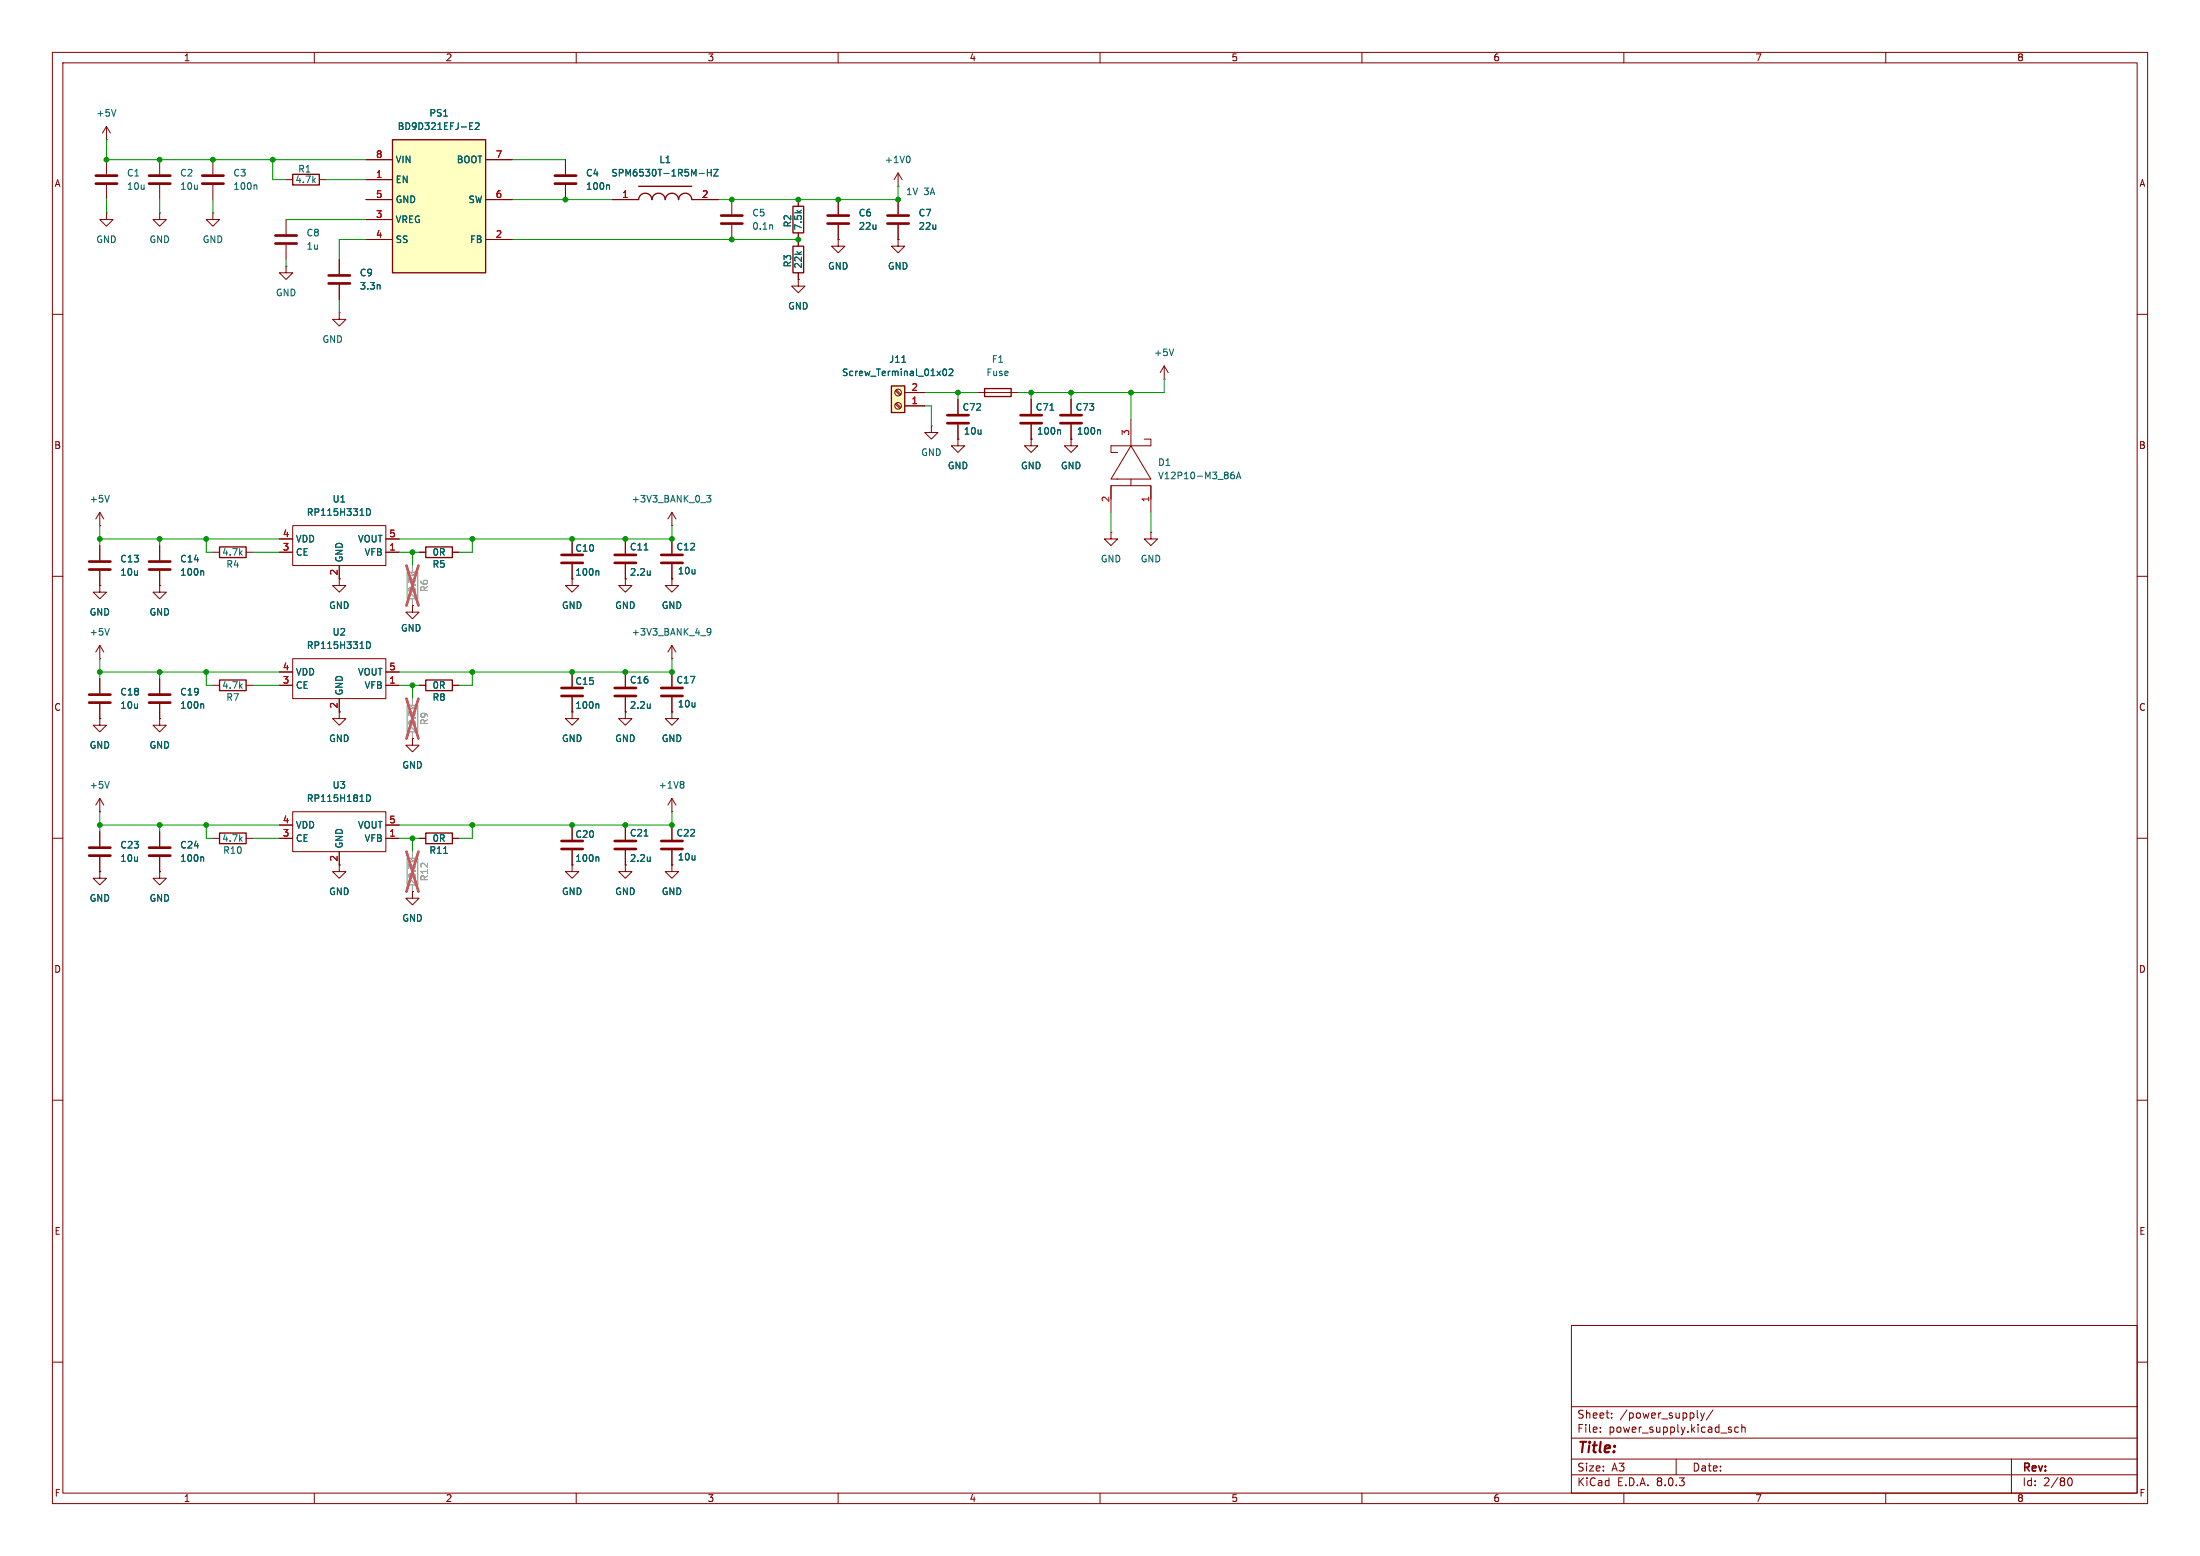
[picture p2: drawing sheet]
<svg xmlns="http://www.w3.org/2000/svg" width="420mm" height="297mm" viewBox="0 0 420 297" stroke-linecap="round" stroke-linejoin="round" font-family="sans-serif">
<g fill="none" stroke="#840000" stroke-width=".19">
<path d="M10 10h400v277h-400zM12 12h396v273h-396zM60 10v2M110 10v2M160 10v2M210 10v2M260 10v2M310 10v2M360 10v2M107.9 30.5v2.8M107.9 35.3v2.8M116.8 38.1h5.1"/>
<path d="M132.1 38.1h5.1M139.7 38.1v2.8M152.4 38.1v1.3M160 38.1v2.8M171.4 35.6h.1M171.4 33l-.7 1.3M171.4 33v2.6M171.4 38.1v2.8M171.4 33l.8 1.3M10 60h2M139.7 42.9v2.8M152.4 53.3v1.3h1.3l-1.3 1.3-1.3-1.3h1.3"/>
<path d="M152.4 53.3h.1M152.4 44.5v2.5M152.4 52.1v1.2M160 45.7v1.3h1.3l-1.3 1.3-1.3-1.3h1.3M160 45.7h.1M160 42.9v2.8M171.4 45.7v1.3h1.3l-1.3 1.3-1.2-1.3h1.2M171.4 45.7h.1M171.4 42.9v2.8M408 60h2M128.3 97.8v2.5M128.3 97.8l-.8 1.3"/>
<path d="M128.3 97.8l.7 1.3M10 110h2M19 111.8v1.2h1.3l-1.3 1.3-1.2-1.3h1.2M19 111.8h.1M19 104.1v2.8M19 109v2.8M30.5 111.8v1.2h1.2l-1.2 1.3-1.3-1.3h1.3M30.5 111.8h.1M30.5 104.1v2.8M30.5 109v2.8M40.6 105.4h1.3M47 105.4h1.3"/>
<path d="M53.3 105.4h2.6M53.3 102.9h2.6M55.9 100.3h17.8v7.7h-17.8zM64.8 108v3.8h1.2l-1.2 1.2-1.3-1.2h1.3M73.7 105.4h2.5M73.7 102.9h2.5M78.7 115.6v1.2h1.3l-1.3 1.3-1.2-1.3h1.2M78.7 115.6h.1M80 105.4h1.3M86.4 105.4h1.2M109.2 110.5v1.3h1.3l-1.3 1.2-1.3-1.2h1.3M109.2 110.5h.1"/>
<path d="M109.2 102.9v2.8M109.2 107.7v2.8M119.4 110.5v1.3h1.2l-1.2 1.2-1.3-1.2h1.3M119.4 110.5h.1M119.4 102.9v2.8M119.4 107.7v2.8M128.3 110.5v1.3h1.2l-1.2 1.2-1.3-1.2h1.3M128.3 110.5h.1M128.3 100.3h.1M128.3 102.9v2.8M128.3 107.7v2.8M408 110h2"/>
<path d="M19 125.7h.1M19 137.2v1.2h1.3l-1.3 1.3-1.2-1.3h1.2M19 137.2h.1M19 123.2l-.7 1.3M19 123.2v2.5M19 129.5v2.8M19 134.4v2.8M19 123.2l.8 1.3M30.5 137.2v1.2h1.2l-1.2 1.3-1.3-1.3h1.3M30.5 137.2h.1M30.5 129.5v2.8M30.5 134.4v2.8"/>
<path d="M40.6 130.8h1.3M47 130.8h1.3M53.3 130.8h2.6M53.3 128.3h2.6M55.9 125.7h17.8v7.7h-17.8zM64.8 133.4v3.8h1.2l-1.2 1.2-1.3-1.2h1.3M73.7 130.8h2.5M73.7 128.3h2.5M80 130.8h1.3M86.4 130.8h1.2M109.2 135.9v1.3h1.3l-1.3 1.2-1.3-1.2h1.3M109.2 135.9h.1"/>
<path d="M109.2 128.3v2.8M109.2 133.1v2.8M119.4 135.9v1.3h1.2l-1.2 1.2-1.3-1.2h1.3M119.4 135.9h.1M119.4 128.3v2.8M119.4 133.1v2.8M128.3 125.7h.1M128.3 135.9v1.3h1.2l-1.2 1.2-1.3-1.2h1.3M128.3 135.9h.1M128.3 123.2v2.5M128.3 128.3v2.8M128.3 133.1v2.8"/>
<path d="M128.3 123.2l-.8 1.3M128.3 123.2l.7 1.3M10 160h2M19 154.9h.1M19 152.4v2.5M19 158.8v2.7M19 152.4l-.7 1.3M19 152.4l.8 1.3M30.5 158.8v2.7M53.3 157.5h2.6M55.9 154.9h17.8v7.7h-17.8zM73.7 157.5h2.5"/>
<path d="M78.7 141v1.2h1.3l-1.3 1.3-1.2-1.3h1.2M78.7 141h.1M109.2 157.5v2.8M119.4 157.5v2.8M128.3 154.9h.1M128.3 152.4v2.5M128.3 157.5v2.8M128.3 152.4l-.8 1.3M128.3 152.4l.7 1.3M408 160h2M19 166.4v1.2h1.3l-1.3 1.3-1.2-1.3h1.2M19 166.4h.1"/>
<path d="M19 163.6v2.8M30.5 166.4v1.2h1.2l-1.2 1.3-1.3-1.3h1.3M30.5 166.4h.1M30.5 163.6v2.8M40.6 160h1.3M47 160h1.3M53.3 160h2.6M64.8 162.6v3.8h1.2l-1.2 1.2-1.3-1.2h1.3M73.7 160h2.5M78.7 170.2v1.3h1.3l-1.3 1.2-1.2-1.2h1.2M78.7 170.2h.1M80 160h1.3"/>
<path d="M86.4 160h1.2M109.2 165.1v1.3h1.3l-1.3 1.2-1.3-1.2h1.3M109.2 165.1h.1M109.2 162.3v2.8M119.4 165.1v1.3h1.2l-1.2 1.2-1.3-1.2h1.3M119.4 165.1h.1M119.4 162.3v2.8M128.3 165.1v1.3h1.2l-1.2 1.2-1.3-1.2h1.3M128.3 165.1h.1M128.3 162.3v2.8M10 210h2M408 210h2"/>
<path d="M10 260h2M300 253h108v32h-108zM408 260h2M300 278.5h108M300 274.5h108M300 268.5h108M305.5 273.2v.2M305.5 272.5v.1M307.7 270.5v.2M307.7 269.8v.1M320 278.5v3M324 270.5l.2 .2"/>
<path d="M324.7 269.7l.3 1M325 270.7l-.3 .5M325.4 269.7l-.4 1M327 269.1l-1.3 1.9M330.4 272.9l.2 .2-.2 .3M330.4 272.4l.1 .1M331.9 272.5l-.5-.1-.2 .3 .1 .6h.6M332.5 272.5l.2-.1 .4 .1 .1 .9M332.5 271.9v1.5M384 278.5v6.5M60 285v2M110 285v2"/>
<path d="M160 285v2M210 285v2M260 285v2M300 281.5h108M310 285v2M360 285v2M394.7 282.7l.2-.5 .2-.1a.8 .8 0 0 1 .5 .7 .8 .8 0 0 1-.5 .8l-.2-.2-.2-.4"/>
</g>
<g fill="none" stroke="#840000" stroke-width=".51">
<path d="M105.9 35.1h4.1M105.9 33.5h4.1M137.7 42.7h4M137.7 41.1h4M158 42.7h4.1M158 41.1h4.1M169.4 42.7h4.1M169.4 41.1h4.1M17 108.7h4.1M17 107.2h4.1M28.4 108.7h4.1M28.4 107.2h4.1"/>
<path d="M107.2 107.4h4.1M107.2 105.9h4.1M117.3 107.4h4.1M117.3 105.9h4.1M126.2 107.4h4.1M126.2 105.9h4.1M17 134.1h4.1M17 132.6h4.1M28.4 134.1h4.1M28.4 132.6h4.1M107.2 132.8h4.1M107.2 131.3h4.1"/>
<path d="M117.3 132.8h4.1M117.3 131.3h4.1M126.2 132.8h4.1M126.2 131.3h4.1M17 163.3h4.1M17 161.8h4.1M28.4 163.3h4.1M28.4 161.8h4.1M107.2 162.1h4.1M107.2 160.5h4.1M117.3 162.1h4.1M117.3 160.5h4.1"/>
<path d="M126.2 162.1h4.1M126.2 160.5h4.1"/>
</g>
<g fill="none" stroke="#006464" stroke-width=".19">
<path d="M116.2 35.3l.1 .2v.6M133.5 33.1h.9M135 32.3v1.3M135 32.9h.8M135.8 32.3v1.3M136.3 32.3h.8l-.8 1.3h.8M173.4 29.8a.79 .79 0 0 1 0 1.3M147.4 43l.1 .8M70 97.1a.64 .64 0 0 1 .7 .6 .64 .64 0 0 1-.7 .7zM134.9 94.6h.8l-.4 .4 .3 .2v.5l-.1 .1-.6-.1M20.9 120l-.5 1.2M38.7 109l.2 .1v.7"/>
<path d="M114.1 109l.2 .1v.7M123 105h.7M124.1 109v.8M124.1 109.7h.1M38.7 134.4l.2 .1v.7M70 122.5a.64 .64 0 0 1 .7 .6 .64 .64 0 0 1-.7 .7zM114.1 134.4l.2 .1v.7M124.1 134.4v.8M124.1 135.1h.1M135.7 120.5l-.2 .2h-.4l-.1-.2v-.3l.2-.2h.3l.2 .2a.84 .84 0 0 1-.4 1h-.2M20.9 149.2l-.5 1.2M70 151.7a.64 .64 0 0 1 .7 .6 .64 .64 0 0 1-.7 .7z"/>
<path d="M123 159.6h.7M130.3 149.2l.3 .2-.3 .3 .3 .3v.2l-.3 .2M38.7 163.6l.2 .1v.7M84.7 162.9h.7M114.1 163.6l.2 .1v.7M124.1 163.6v.8M124.1 164.3h.1"/>
</g>
<path d="M121.9 38.1a1.27 1.27 0 0 1 1.3-1.2 1.27 1.27 0 0 1 1.3 1.2 1.27 1.27 0 0 1 1.2-1.2 1.27 1.27 0 0 1 1.3 1.2 1.27 1.27 0 0 1 1.3-1.2 1.27 1.27 0 0 1 1.2 1.2 1.27 1.27 0 0 1 1.3-1.2 1.27 1.27 0 0 1 1.3 1.2M121.9 35.6h10.2M151.4 39.4h2v5.1h-2zM151.4 47h2v5.1h-2zM41.9 104.4h5.1v2h-5.1zM81.3 104.4h5.1v2h-5.1zM41.9 129.8h5.1v2h-5.1zM81.3 129.8h5.1v2h-5.1zM41.9 159h5.1v2h-5.1zM81.3 159h5.1v2h-5.1z" fill="none" stroke="#840000" stroke-width=".25"/>
<path d="M77.7 109.2h2.1v5.1h-2.1zM77.7 163.8h2.1v5.1h-2.1z" fill="none" stroke="#a1a1a1" stroke-width=".25"/>
<path d="M78.7 108v1.2M78.7 114.3v1.3M78.7 162.6v1.2M78.7 168.9v1.3" fill="none" stroke="#a1a1a1" stroke-width=".19"/>
<path d="M78.5 109.4l.5 .5M79.3 109.4l-.5 .3M78.5 164l.5 .5M79.3 164l-.5 .3" fill="none" stroke="#989898" stroke-width=".19"/>
<path d="M77.6 108l2.3 7.6M79.9 108l-2.3 7.6M77.6 162.6l2.3 7.6M79.9 162.6l-2.3 7.6" fill="none" stroke="#e75356" stroke-width=".46"/>
<path d="M170.2 73.7h2.5v5h-2.5z" fill="#ffffc2"/>
<path d="M55.9 33.3h5.1v2h-5.1zM170.2 73.7h2.5v5h-2.5z" fill="none" stroke="#840000" stroke-width=".25"/>
<g fill="none" stroke="#840000" stroke-width=".19">
<path d="M20.3 26.7h.1M20.3 24.1l-.7 1.3M20.3 24.1v2.6M20.3 24.1l.8 1.3M30.5 30.5v2.8M30.5 35.3v2.8M54.6 34.3h1.3M61 34.3h1.2M20.3 40.6v1.3h1.3l-1.3 1.3-1.3-1.3h1.3M20.3 40.6h.1M30.5 40.6v1.3h1.2l-1.2 1.3-1.3-1.3h1.3M30.5 40.6h.1"/>
<path d="M40.6 40.6v1.3h1.3l-1.3 1.3-1.2-1.3h1.2M40.6 40.6h.1M54.6 50.8v1.3h1.3l-1.3 1.2-1.3-1.2h1.3M54.6 50.8h.1M54.6 41.9v2.8M54.6 46.7v2.8M64.8 59.7v1.3h1.2l-1.2 1.2-1.3-1.2h1.3M64.8 59.7h.1M64.8 49.5v2.8M64.8 54.4v2.8M170.9 74.6l.9 .8M170.9 77.1l.9 .9"/>
<path d="M171.1 74.4l.9 .9M171.1 77l.9 .8M172.7 77.5h3.8M172.7 74.9h3.8M182.9 76.2v2.8M196.8 76.2v2.8M204.5 76.2v2.8M222.2 72.4h.1M222.2 69.9l-.7 1.2M222.2 69.9v2.5M222.2 69.9l.8 1.2M177.8 81.3v1.3h1.3l-1.3 1.2-1.3-1.2h1.3"/>
<path d="M177.8 81.3h.1M182.9 83.8v1.3h1.2l-1.2 1.3-1.3-1.3h1.3M182.9 83.8h.1M182.9 81v2.8M196.8 83.8v1.3h1.3l-1.3 1.3-1.2-1.3h1.2M196.8 83.8h.1M196.8 81v2.8M204.5 83.8v1.3h1.2l-1.2 1.3-1.3-1.3h1.3M204.5 83.8h.1M204.5 81v2.8"/>
<circle cx="171.4" cy="74.9" r=".63"/>
<circle cx="171.4" cy="77.5" r=".63"/>
</g>
<path d="M22.1 20.9l-.4 1.3M72.5 54.4l.1 .8M172.2 69.2h.7M180.2 70.5l.1-.1a.68 .68 0 0 1 .4 .7 .68 .68 0 0 1-.4 .6 .84 .84 0 0 1-.1-1.2zM181.2 70.6l.5-.2 .2 .4-.8 .9h.8M200.4 78.3h.8M224.1 66.6l-.5 1.3M202.3 82l.2 .2v.7M209.9 82l.2 .2v.7" fill="none" stroke="#006464" stroke-width=".19"/>
<path d="M28.4 35.1h4.1M28.4 33.5h4.1M52.6 46.5h4M52.6 45h4M62.7 54.1h4.1M62.7 52.6h4.1M180.8 79.2h4.1M194.8 79.2h4.1M202.4 79.2h4.1M180.8 80.8h4.1M194.8 80.8h4.1M202.4 80.8h4.1" fill="none" stroke="#840000" stroke-width=".51"/>
<path d="M77.7 134.6h2.1v5.1h-2.1z" fill="none" stroke="#a1a1a1" stroke-width=".25"/>
<path d="M78.7 133.4v1.2M78.7 139.7v1.3" fill="none" stroke="#a1a1a1" stroke-width=".19"/>
<path d="M78.5 134.8l.5 .5M79.3 134.8l-.5 .3" fill="none" stroke="#989898" stroke-width=".19"/>
<path d="M77.6 133.4l2.3 7.6M79.9 133.4l-2.3 7.6" fill="none" stroke="#e75356" stroke-width=".46"/>
<path d="M74.9 26.7h17.8v25.4h-17.8z" fill="#ffffc2"/>
<path d="M74.9 26.7h17.8v25.4h-17.8zM188 74.2h5v1.5h-5z" fill="none" stroke="#840000" stroke-width=".25"/>
<g fill="none" stroke="#840000" stroke-width=".19">
<path d="M20.3 30.5v2.8M20.3 35.3v2.8M40.6 30.5v2.8M40.6 35.3v2.8M69.8 34.3h5.1M69.8 38.1h5.1M69.8 30.5h5.1M92.7 38.1h5.1M92.7 30.5h5.1M107.9 30.5v2.8M107.9 35.3v2.8M116.8 38.1h5.1"/>
<path d="M132.1 38.1h5.1M152.4 38.1v1.3M160 38.1v2.8M171.4 38.1v2.8M64.8 49.5v2.8M64.8 54.4v2.8M69.8 45.7h5.1M69.8 41.9h5.1M92.7 45.7h5.1M152.4 53.3h.1M152.4 44.5v2.5M152.4 52.1v1.2"/>
<path d="M160 45.7h.1M160 42.9v2.8M171.4 45.7h.1M171.4 42.9v2.8M172.7 74.9h3.8M172.7 77.5h3.8M182.9 76.2v2.8M186.7 74.9h7.6M196.8 76.2v2.8M204.5 76.2v2.8M19 97.8l-.7 1.3M19 97.8v2.5"/>
<path d="M19 97.8l.8 1.3M182.9 83.8h.1M182.9 81v2.8M196.8 83.8h.1M196.8 81v2.8M204.5 83.8h.1M204.5 81v2.8M212.1 92.7v5.1M215.9 92.7h3.8v2.6M215.9 91.4v1.3h-3.8v2.6M215.9 85.1l3.8 6.3h-7.6zM215.9 80v5.1"/>
<path d="M218.4 83.8h1.3v1.3h-7.6v1.3h1.3M219.7 92.7v5.1M19 100.3h.1M19 111.8h.1M19 104.1v2.8M19 109v2.8M30.5 111.8h.1M30.5 104.1v2.8M30.5 109v2.8M53.3 105.4h2.6M53.3 102.9h2.6M64.8 108v2.5"/>
<path d="M73.7 105.4h2.5M73.7 102.9h2.5M78.7 115.6h.1M80 105.4h1.3M86.4 105.4h1.2M109.2 110.5h.1M109.2 102.9v2.8M109.2 107.7v2.8M119.4 110.5h.1M119.4 102.9v2.8M119.4 107.7v2.8M128.3 110.5h.1"/>
<path d="M128.3 102.9v2.8M128.3 107.7v2.8M212.1 101.6v1.3h1.3l-1.3 1.2-1.3-1.2h1.3M212.1 101.6h.1M219.7 101.6v1.3h1.3l-1.3 1.2-1.3-1.2h1.3M219.7 101.6h.1M19 137.2h.1M19 129.5v2.8M19 134.4v2.8M30.5 137.2h.1M30.5 129.5v2.8M30.5 134.4v2.8"/>
<path d="M53.3 130.8h2.6M53.3 128.3h2.6M64.8 133.4v2.5M73.7 130.8h2.5M73.7 128.3h2.5M80 130.8h1.3M86.4 130.8h1.2M109.2 135.9h.1M109.2 128.3v2.8M109.2 133.1v2.8M119.4 135.9h.1M119.4 128.3v2.8"/>
<path d="M119.4 133.1v2.8M128.3 135.9h.1M128.3 128.3v2.8M128.3 133.1v2.8M19 158.8v2.7M30.5 158.8v2.7M53.3 157.5h2.6M73.7 157.5h2.5M78.7 141h.1M109.2 157.5v2.8M119.4 157.5v2.8M128.3 157.5v2.8"/>
<path d="M19 166.4h.1M19 163.6v2.8M30.5 166.4h.1M30.5 163.6v2.8M53.3 160h2.6M64.8 162.6v2.5M73.7 160h2.5M78.7 170.2h.1M80 160h1.3M86.4 160h1.2M109.2 165.1h.1M109.2 162.3v2.8"/>
<path d="M119.4 165.1h.1M119.4 162.3v2.8M128.3 165.1h.1M128.3 162.3v2.8"/>
</g>
<g fill="none" stroke="#006464" stroke-width=".19">
<path d="M48.9 35.3l.1 .2v.6M89.7 24h.4M89.7 24.7h.6M89.7 23.4h.6M90.7 23.6l.5-.2 .3 .4-.8 .9h.8M116.2 35.3l.1 .2v.6M133.5 33.1h.9M135 32.3v1.3M135 32.9h.8M135.8 32.3v1.3M136.3 32.3h.8l-.8 1.3h.8M72.5 54.4l.1 .8"/>
<path d="M172.2 69.2h.7M180.2 70.5l.1-.1a.68 .68 0 0 1 .4 .7 .68 .68 0 0 1-.4 .6 .84 .84 0 0 1-.1-1.2zM181.2 70.6l.5-.2 .2 .4-.8 .9h.8M200.4 78.3h.8M20.9 94.6l-.5 1.2M70 97.1a.64 .64 0 0 1 .7 .6 .64 .64 0 0 1-.7 .7zM202.3 82l.2 .2v.7M209.9 82l.2 .2v.7M235 90.7l.4-.1 .3 .2-.2 .5-.3 .1-.2-.1M235.5 90.1l-.3 .1-.2 .2M236 91.4l.5-1.3 .4 1.3M236.1 91h.7"/>
<path d="M38.7 109l.2 .1v.7M114.1 109l.2 .1v.7M123 105h.7M124.1 109v.8M124.1 109.7h.1M38.7 134.4l.2 .1v.7M70 122.5a.64 .64 0 0 1 .7 .6 .64 .64 0 0 1-.7 .7zM114.1 134.4l.2 .1v.7M124.1 134.4v.8M124.1 135.1h.1M70 151.7a.64 .64 0 0 1 .7 .6 .64 .64 0 0 1-.7 .7zM123 159.6h.7"/>
<path d="M38.7 163.6l.2 .1v.7M84.7 162.9h.7M114.1 163.6l.2 .1v.7M124.1 163.6v.8M124.1 164.3h.1"/>
</g>
<path d="M18.3 35.1h4.1M18.3 33.5h4.1M38.6 35.1h4.1M38.6 33.5h4.1" fill="none" stroke="#840000" stroke-width=".51"/>
<g fill="none" stroke="#009600" stroke-width=".19">
<path d="M20.3 26.7v3.8h49.5M20.3 38.1v2.5M30.5 38.1v2.5M40.6 38.1v2.5M52.1 30.5v3.8h2.5M62.2 34.3h7.6M97.8 30.5h10.1M97.8 38.1h19M171.4 35.6v2.5h-34.2M54.6 49.5v1.3M54.6 41.9h15.2M64.8 57.2v2.5"/>
<path d="M69.8 45.7h-5v3.8M97.8 45.7h54.6M176.5 74.9h10.2M176.5 77.5h1.3v3.8M182.9 74.9v1.3M196.8 74.9v1.3M204.5 74.9v1.3M215.9 74.9v5.1M222.2 72.4v2.5h-27.9M212.1 97.8v3.8M219.7 97.8v3.8M19 100.3v3.8"/>
<path d="M19 102.9h34.3M30.5 102.9v1.2M39.4 102.9v2.5h1.2M48.3 105.4h5M76.2 105.4h3.8M78.7 105.4v2.6M90.2 102.9v2.5h-2.6M128.3 100.3v2.6h-52.1M19 125.7v3.8M19 128.3h34.3M30.5 128.3v1.2M39.4 128.3v2.5h1.2"/>
<path d="M48.3 130.8h5M76.2 130.8h3.8M78.7 130.8v2.6M90.2 128.3v2.5h-2.6M128.3 125.7v2.6h-52.1M19 157.5h34.3M19 154.9v3.9M30.5 157.5v1.3M39.4 157.5v2.5h1.2M90.2 157.5v2.5h-2.6M128.3 154.9v2.6h-52.1M48.3 160h5"/>
<path d="M76.2 160h3.8M78.7 160v2.6"/>
</g>
<path d="M78.5 109.4l.5 .5M79.3 109.4l-.5 .3M78.5 134.8l.5 .5M79.3 134.8l-.5 .3M78.5 164l.5 .5M79.3 164l-.5 .3" fill="none" stroke="#989898" stroke-width=".19"/>
<path d="M78.7 108v1.2M78.7 114.3v1.3M78.7 133.4v1.2M78.7 139.7v1.3M78.7 162.6v1.2M78.7 168.9v1.3" fill="none" stroke="#a1a1a1" stroke-width=".19"/>
<path d="M77.6 108l2.3 7.6M79.9 108l-2.3 7.6M77.6 133.4l2.3 7.6M79.9 133.4l-2.3 7.6M77.6 162.6l2.3 7.6M79.9 162.6l-2.3 7.6" fill="none" stroke="#e75356" stroke-width=".46"/>
<g fill="#009600" stroke="#009600" stroke-width=".19">
<circle cx="215.9" cy="74.9" r=".46"/>
<circle cx="204.5" cy="74.9" r=".46"/>
<circle cx="196.8" cy="74.9" r=".46"/>
<circle cx="182.9" cy="74.9" r=".46"/>
<circle cx="20.3" cy="30.5" r=".46"/>
<circle cx="30.5" cy="30.5" r=".46"/>
<circle cx="52.1" cy="30.5" r=".46"/>
<circle cx="30.5" cy="102.9" r=".46"/>
<circle cx="19" cy="102.9" r=".46"/>
<circle cx="39.4" cy="102.9" r=".46"/>
<circle cx="40.6" cy="30.5" r=".46"/>
<circle cx="90.2" cy="128.3" r=".46"/>
<circle cx="78.7" cy="105.4" r=".46"/>
<circle cx="90.2" cy="102.9" r=".46"/>
<circle cx="90.2" cy="157.5" r=".46"/>
<circle cx="78.7" cy="160" r=".46"/>
<circle cx="78.7" cy="130.8" r=".46"/>
<circle cx="139.7" cy="45.7" r=".46"/>
<circle cx="139.7" cy="38.1" r=".46"/>
<circle cx="160" cy="38.1" r=".46"/>
<circle cx="171.4" cy="38.1" r=".46"/>
<circle cx="152.4" cy="38.1" r=".46"/>
<circle cx="152.4" cy="45.7" r=".46"/>
<circle cx="107.9" cy="38.1" r=".46"/>
<circle cx="39.4" cy="128.3" r=".46"/>
<circle cx="30.5" cy="128.3" r=".46"/>
<circle cx="19" cy="157.5" r=".46"/>
<circle cx="30.5" cy="157.5" r=".46"/>
<circle cx="39.4" cy="157.5" r=".46"/>
<circle cx="19" cy="128.3" r=".46"/>
<circle cx="109.2" cy="128.3" r=".46"/>
<circle cx="109.2" cy="157.5" r=".46"/>
<circle cx="119.4" cy="102.9" r=".46"/>
<circle cx="128.3" cy="102.9" r=".46"/>
<circle cx="119.4" cy="128.3" r=".46"/>
<circle cx="119.4" cy="157.5" r=".46"/>
<circle cx="128.3" cy="157.5" r=".46"/>
<circle cx="109.2" cy="102.9" r=".46"/>
<circle cx="128.3" cy="128.3" r=".46"/>
</g>
<text font-size="2.8" fill="#840000" x="301" y="277.9">Title:</text>
<g font-size="2.1" fill="#840000">
<text x="301" y="273.7">File:</text>
<text x="301" y="271">Sheet:</text>
<text x="307.1" y="273.7">power_supply.kicad_sch</text>
<text x="309.2" y="271">/power_supply/</text>
<text x="301" y="281.1">Size:</text>
<text x="307.6" y="281.1">A3</text>
<text x="323" y="281.1">Date:</text>
<text x="386" y="281.3">Rev:</text>
<text x="301" y="283.9">KiCad</text>
<text x="308.7" y="283.9">E.D.A.</text>
<text x="316.3" y="283.9">8.0.3</text>
<text x="386" y="283.9">Id:</text>
<text x="390.1" y="283.9">2/80</text>
</g>
<g font-size="1.8" fill="#840000">
<text x="35" y="11.9">1</text>
<text x="85" y="11.9">2</text>
<text x="135" y="11.9">3</text>
<text x="185" y="11.9">4</text>
<text x="235" y="11.9">5</text>
<text x="285" y="11.9">6</text>
<text x="335" y="11.9">7</text>
<text x="385" y="11.9">8</text>
<text x="10.3" y="35.9">A</text>
<text x="408.3" y="35.9">A</text>
<text x="10.3" y="85.9">B</text>
<text x="408.2" y="85.9">B</text>
<text x="64.5" y="109.9" transform="rotate(-90 64.5 109.9)">2</text>
<text x="10.3" y="135.9">C</text>
<text x="408.2" y="135.9">C</text>
<text x="10.3" y="185.9">D</text>
<text x="408.2" y="185.9">D</text>
<text x="10.3" y="235.9">E</text>
<text x="408.3" y="235.9">E</text>
<text x="10.3" y="285.9">F</text>
<text x="35" y="286.9">1</text>
<text x="85" y="286.9">2</text>
<text x="135" y="286.9">3</text>
<text x="185" y="286.9">4</text>
<text x="235" y="286.9">5</text>
<text x="285" y="286.9">6</text>
<text x="335" y="286.9">7</text>
<text x="385" y="286.9">8</text>
<text x="408.3" y="285.9">F</text>
</g>
<g font-size="1.8" fill="#006464">
<text x="18.3" y="22.5">+5V</text>
<text x="81.9" y="22.5">PS1</text>
<text x="75.8" y="25">BD9D321EFJ-E2</text>
<text x="24.1" y="33.9">C1</text>
<text x="34.3" y="33.9">C2</text>
<text x="44.5" y="33.9">C3</text>
<text x="56.3" y="35.2">4.7k</text>
<text x="56.8" y="33.1">R1</text>
<text x="75.4" y="35.2">EN</text>
<text x="75.4" y="31.3">VIN</text>
<text x="87.1" y="31.3">BOOT</text>
<text x="111.8" y="33.9">C4</text>
<text x="116.6" y="33.9">SPM6530T-1R5M-HZ</text>
<text x="125.8" y="31.3">L1</text>
<text x="168.8" y="31.3">+1V0</text>
<text x="24.1" y="36.4">10u</text>
<text x="34.3" y="36.4">10u</text>
<text x="44.5" y="36.4">100n</text>
<text x="75.4" y="39">GND</text>
<text x="89.3" y="39">SW</text>
<text x="111.8" y="36.4">100n</text>
<text x="143.5" y="41.5">C5</text>
<text x="163.8" y="41.5">C6</text>
<text x="175.3" y="41.5">C7</text>
<text x="18.3" y="46.6">GND</text>
<text x="28.4" y="46.6">GND</text>
<text x="38.6" y="46.6">GND</text>
<text x="58.4" y="45.3">C8</text>
<text x="58.4" y="47.9">1u</text>
<text x="75.4" y="42.8">VREG</text>
<text x="75.4" y="46.6">SS</text>
<text x="89.6" y="46.6">FB</text>
<text x="143.5" y="44">0.1n</text>
<text x="151.2" y="43.5" transform="rotate(-90 151.2 43.5)">R2</text>
<text x="153.3" y="44" transform="rotate(-90 153.3 44)">7.5k</text>
<text x="163.8" y="44">22u</text>
<text x="175.3" y="44">22u</text>
<text x="68.6" y="52.9">C9</text>
<text x="151.2" y="51.1" transform="rotate(-90 151.2 51.1)">R3</text>
<text x="153.3" y="51.4" transform="rotate(-90 153.3 51.4)">22k</text>
<text x="158" y="51.7">GND</text>
<text x="169.4" y="51.7">GND</text>
<text x="52.6" y="56.7">GND</text>
<text x="68.6" y="55.5">3.3n</text>
<text x="150.4" y="59.3">GND</text>
<text x="61.5" y="65.6">GND</text>
<text x="160.6" y="72">Screw_Terminal_01x02</text>
<text x="169.7" y="69.4">J11</text>
<text x="188.2" y="72">Fuse</text>
<text x="189.2" y="69.4">F1</text>
<text x="220.2" y="68.2">+5V</text>
<text x="183.7" y="78.6">C72</text>
<text x="183.9" y="83.2">10u</text>
<text x="197.6" y="78.6">C71</text>
<text x="197.9" y="83.2">100n</text>
<text x="205.2" y="78.6">C73</text>
<text x="205.5" y="83.2">100n</text>
<text x="175.8" y="87.2">GND</text>
<text x="180.8" y="89.8">GND</text>
<text x="194.8" y="89.8">GND</text>
<text x="202.4" y="89.8">GND</text>
<text x="221" y="89.1">D1</text>
<text x="221" y="91.7">V12P10-M3_86A</text>
<text x="17" y="96.1">+5V</text>
<text x="58.5" y="98.7">RP115H331D</text>
<text x="63.4" y="96.1">U1</text>
<text x="120.5" y="96.1">+3V3_BANK_0_3</text>
<text x="22.9" y="107.5">C13</text>
<text x="34.3" y="107.5">C14</text>
<text x="42.3" y="106.3">4.7k</text>
<text x="56.4" y="106.3">CE</text>
<text x="56.4" y="103.7">VDD</text>
<text x="65.6" y="107.4" transform="rotate(-90 65.6 107.4)">GND</text>
<text x="68.2" y="103.7">VOUT</text>
<text x="69.5" y="106.3">VFB</text>
<text x="82.5" y="106.3">0R</text>
<text x="109.7" y="105.5">C10</text>
<text x="120.2" y="105.3">C11</text>
<text x="129" y="105.3">C12</text>
<text x="210.1" y="107.5">GND</text>
<text x="217.7" y="107.5">GND</text>
<text x="22.9" y="110.1">10u</text>
<text x="34.3" y="110.1">100n</text>
<text x="43.1" y="108.6">R4</text>
<text x="82.5" y="108.6">R5</text>
<text x="109.7" y="110.1">100n</text>
<text x="120.2" y="110.1">2.2u</text>
<text x="129.3" y="109.8">10u</text>
<text x="17" y="117.7">GND</text>
<text x="28.4" y="117.7">GND</text>
<text x="62.7" y="116.4">GND</text>
<text x="107.2" y="116.4">GND</text>
<text x="117.3" y="116.4">GND</text>
<text x="126.2" y="116.4">GND</text>
<text x="17" y="121.5">+5V</text>
<text x="58.5" y="124.1">RP115H331D</text>
<text x="63.4" y="121.5">U2</text>
<text x="76.4" y="120.8">GND</text>
<text x="120.5" y="121.5">+3V3_BANK_4_9</text>
<text x="42.3" y="131.7">4.7k</text>
<text x="56.4" y="131.7">CE</text>
<text x="56.4" y="129.1">VDD</text>
<text x="68.2" y="129.1">VOUT</text>
<text x="69.5" y="131.7">VFB</text>
<text x="82.5" y="131.7">0R</text>
<text x="109.7" y="130.9">C15</text>
<text x="120.2" y="130.7">C16</text>
<text x="129" y="130.7">C17</text>
<text x="22.9" y="132.9">C18</text>
<text x="22.9" y="135.5">10u</text>
<text x="34.3" y="135.5">100n</text>
<text x="34.3" y="132.9">C19</text>
<text x="43.1" y="134">R7</text>
<text x="65.6" y="132.8" transform="rotate(-90 65.6 132.8)">GND</text>
<text x="82.5" y="134">R8</text>
<text x="109.7" y="135.5">100n</text>
<text x="120.2" y="135.5">2.2u</text>
<text x="129.3" y="135.2">10u</text>
<text x="17" y="143.1">GND</text>
<text x="28.4" y="143.1">GND</text>
<text x="62.7" y="141.8">GND</text>
<text x="107.2" y="141.8">GND</text>
<text x="117.3" y="141.8">GND</text>
<text x="126.2" y="141.8">GND</text>
<text x="76.7" y="146.9">GND</text>
<text x="17" y="150.7">+5V</text>
<text x="58.5" y="153.3">RP115H181D</text>
<text x="63.4" y="150.7">U3</text>
<text x="125.6" y="150.7">+1V8</text>
<text x="42.3" y="160.9">4.7k</text>
<text x="56.4" y="160.9">CE</text>
<text x="56.4" y="158.3">VDD</text>
<text x="68.2" y="158.3">VOUT</text>
<text x="69.5" y="160.9">VFB</text>
<text x="82.5" y="160.9">0R</text>
<text x="109.7" y="160.1">C20</text>
<text x="120.2" y="159.9">C21</text>
<text x="129" y="159.9">C22</text>
<text x="22.9" y="162.2">C23</text>
<text x="22.9" y="164.7">10u</text>
<text x="34.3" y="164.7">100n</text>
<text x="34.3" y="162.2">C24</text>
<text x="42.5" y="163.2">R10</text>
<text x="65.6" y="162.1" transform="rotate(-90 65.6 162.1)">GND</text>
<text x="81.9" y="163.2">R11</text>
<text x="109.7" y="164.7">100n</text>
<text x="120.2" y="164.7">2.2u</text>
<text x="129.3" y="164.4">10u</text>
<text x="17" y="172.3">GND</text>
<text x="28.4" y="172.3">GND</text>
<text x="62.7" y="171">GND</text>
<text x="107.2" y="171">GND</text>
<text x="117.3" y="171">GND</text>
<text x="126.2" y="171">GND</text>
<text x="76.7" y="176.1">GND</text>
</g>
<g font-size="1.8" fill="#a90000">
<text x="71.7" y="34">1</text>
<text x="71.7" y="30.2">8</text>
<text x="94.5" y="30.2">7</text>
<text x="71.7" y="41.7">3</text>
<text x="71.7" y="37.8">5</text>
<text x="94.5" y="37.8">6</text>
<text x="118.7" y="37.8">1</text>
<text x="133.9" y="37.8">2</text>
<text x="71.7" y="45.5">4</text>
<text x="94.5" y="45.5">2</text>
<text x="173.9" y="77.2">1</text>
<text x="173.9" y="74.7">2</text>
<text x="215.6" y="83.3" transform="rotate(-90 215.6 83.3)">3</text>
<text x="211.8" y="96" transform="rotate(-90 211.8 96)">2</text>
<text x="219.5" y="96" transform="rotate(-90 219.5 96)">1</text>
<text x="53.9" y="105.2">3</text>
<text x="53.9" y="102.6">4</text>
<text x="74.2" y="105.2">1</text>
<text x="74.2" y="102.6">5</text>
<text x="53.9" y="130.6">3</text>
<text x="53.9" y="128">4</text>
<text x="74.2" y="130.6">1</text>
<text x="74.2" y="128">5</text>
<text x="64.5" y="135.3" transform="rotate(-90 64.5 135.3)">2</text>
<text x="53.9" y="159.8">3</text>
<text x="53.9" y="157.2">4</text>
<text x="74.2" y="159.8">1</text>
<text x="74.2" y="157.2">5</text>
<text x="64.5" y="164.5" transform="rotate(-90 64.5 164.5)">2</text>
</g>
<g font-size="1.8" fill="#0000c2">
<text x="172.9" y="37.4">1V</text>
<text x="176.4" y="37.4">3A</text>
</g>
<g font-size="1.8" fill="#989898">
<text x="81.9" y="113.1" transform="rotate(-90 81.9 113.1)">R6</text>
<text x="79.6" y="114.5" transform="rotate(-90 79.6 114.5)">29.7k</text>
<text x="79.6" y="139.9" transform="rotate(-90 79.6 139.9)">29.7k</text>
<text x="81.9" y="138.5" transform="rotate(-90 81.9 138.5)">R9</text>
<text x="79.6" y="169.1" transform="rotate(-90 79.6 169.1)">29.7k</text>
<text x="81.9" y="168.3" transform="rotate(-90 81.9 168.3)">R12</text>
</g>
</svg>
